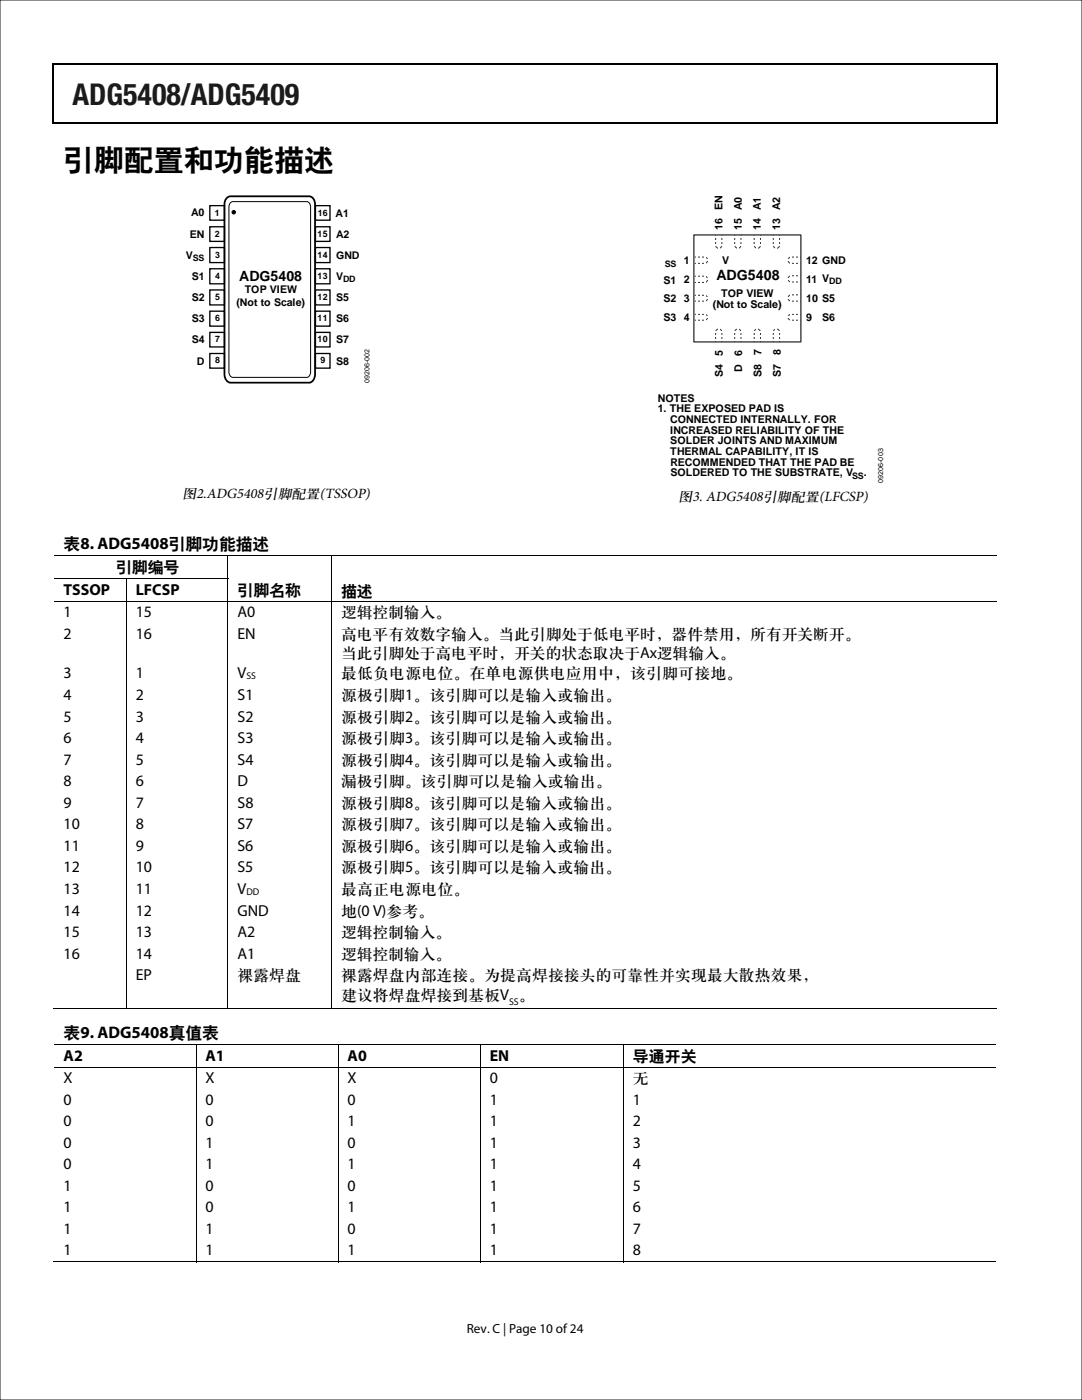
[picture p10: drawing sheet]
<svg xmlns="http://www.w3.org/2000/svg" width="216mm" height="279mm" viewBox="0 0 216 279" stroke-linecap="round" stroke-linejoin="round" font-family="sans-serif">
<g fill="#000">
<path d="M10.5 12.7h.3v1h-.3zM198.8 12.7h.2v1h-.2zM198.8 12.7h.2v.3h-.2zM198.8 24.4h.2v.3h-.2z"/>
<circle cx="46.6" cy="42.4" r=".35"/>
</g>
<path d="M10.5 12.8h188.3M10.7 13.7v11M198.9 13.7v11M10.5 24.5h188.3" fill="none" stroke="#000" stroke-width=".25"/>
<path d="M45.3 39.5l.7-.3h15.7a1.38 1.38 0 0 1 1.2 1.6v33.9a1.58 1.58 0 0 1-1.2 1.7h-15.7a1.46 1.46 0 0 1-1.2-1.7v-33.9v-.5z" fill="none" stroke="#000" stroke-width=".35"/>
<g fill="none" stroke="#000" stroke-width=".2">
<path d="M45.9 40.6l.6-.4h14.8a1.02 1.02 0 0 1 .7 1.1v33a1.02 1.02 0 0 1-.7 1h-14.8a.98 .98 0 0 1-.8-1v-33z"/>
<circle cx="46.6" cy="42.4" r=".35"/>
</g>
<g fill="none" stroke="#000" stroke-width=".26">
<path d="M41.9 41h2.9v2.9h-2.9zM41.9 45.3h2.9v2.9h-2.9zM41.9 49.4h2.9v3h-2.9zM41.9 53.6h2.9v3h-2.9zM41.9 57.9h2.9v3h-2.9zM62.9 41h2.9v2.9h-2.9zM62.9 45.3h2.9v2.9h-2.9zM62.9 49.4h2.9v3h-2.9zM62.9 53.6h2.9v3h-2.9zM62.9 57.9h2.9v3h-2.9zM41.9 62.1h2.9v3h-2.9zM41.9 66.3h2.9v2.9h-2.9z"/>
<path d="M41.9 70.5h2.9v3h-2.9zM62.9 62.1h2.9v3h-2.9zM62.9 66.3h2.9v2.9h-2.9zM62.9 70.5h2.9v3h-2.9z"/>
</g>
<path d="M138.5 46.9h21.3v21.3h-21.3z" fill="none" stroke="#343536" stroke-width=".27"/>
<path d="M142.8 47v1.9a.62 .62 0 0 0 .6 .7 .62 .62 0 0 0 .6-.7v-1.9" fill="none" stroke="#343536" stroke-width=".2"/>
<g fill="#fff">
<path d="M143.2 49.3h.4v.4h-.4z"/>
<path d="M142.5 48.8h.6v.3h-.6z"/>
<path d="M143.8 48.8h.4v.3h-.4z"/>
<path d="M142.5 48h.6v.3h-.6z"/>
<path d="M143.8 48h.4v.3h-.4z"/>
<path d="M142.5 47.2h.6v.3h-.6z"/>
<path d="M143.8 47.2h.4v.3h-.4z"/>
</g>
<path d="M146.6 47v1.9a.62 .62 0 0 0 .6 .7 .62 .62 0 0 0 .6-.7v-1.9" fill="none" stroke="#343536" stroke-width=".2"/>
<g fill="#fff">
<path d="M147.1 49.3h.3v.4h-.3z"/>
<path d="M146.4 48.8h.5v.3h-.5z"/>
<path d="M147.6 48.8h.5v.3h-.5z"/>
<path d="M146.4 48h.5v.3h-.5z"/>
<path d="M147.6 48h.5v.3h-.5z"/>
<path d="M146.4 47.2h.5v.3h-.5z"/>
<path d="M147.6 47.2h.5v.3h-.5z"/>
</g>
<path d="M150.5 47v1.9a.62 .62 0 0 0 .6 .7 .62 .62 0 0 0 .6-.7v-1.9" fill="none" stroke="#343536" stroke-width=".2"/>
<g fill="#fff">
<path d="M150.9 49.3h.3v.4h-.3z"/>
<path d="M150.2 48.8h.6v.3h-.6z"/>
<path d="M151.5 48.8h.4v.3h-.4z"/>
<path d="M150.2 48h.6v.3h-.6z"/>
<path d="M151.5 48h.4v.3h-.4z"/>
<path d="M150.2 47.2h.6v.3h-.6z"/>
<path d="M151.5 47.2h.4v.3h-.4z"/>
</g>
<path d="M154.3 47v1.9a.62 .62 0 0 0 .6 .7 .62 .62 0 0 0 .7-.7v-1.9" fill="none" stroke="#343536" stroke-width=".2"/>
<g fill="#fff">
<path d="M154.7 49.3h.4v.4h-.4z"/>
<path d="M154.1 48.8h.5v.3h-.5z"/>
<path d="M155.3 48.8h.4v.3h-.4z"/>
<path d="M154.1 48h.5v.3h-.5z"/>
<path d="M155.3 48h.4v.3h-.4z"/>
<path d="M154.1 47.2h.5v.3h-.5z"/>
<path d="M155.3 47.2h.4v.3h-.4z"/>
</g>
<path d="M159.7 51.3h-1.8a.62 .62 0 0 0-.7 .6 .62 .62 0 0 0 .7 .7h1.8" fill="none" stroke="#343536" stroke-width=".2"/>
<g fill="#fff">
<path d="M157 51.8h.4v.2h-.4z"/>
<path d="M157.7 51.1h.2v.5h-.2z"/>
<path d="M157.7 52.3h.2v.4h-.2z"/>
<path d="M158.5 51.1h.2v.5h-.2z"/>
<path d="M158.5 52.3h.2v.4h-.2z"/>
<path d="M159.3 51.1h.2v.5h-.2z"/>
<path d="M159.3 52.3h.2v.4h-.2z"/>
</g>
<path d="M159.7 55h-1.8a.62 .62 0 0 0-.7 .7 .62 .62 0 0 0 .7 .6h1.8" fill="none" stroke="#343536" stroke-width=".2"/>
<g fill="#fff">
<path d="M157 55.5h.4v.3h-.4z"/>
<path d="M157.7 54.8h.2v.5h-.2z"/>
<path d="M157.7 56h.2v.5h-.2z"/>
<path d="M158.5 54.8h.2v.5h-.2z"/>
<path d="M158.5 56h.2v.5h-.2z"/>
<path d="M159.3 54.8h.2v.5h-.2z"/>
<path d="M159.3 56h.2v.5h-.2z"/>
</g>
<path d="M159.7 58.8h-1.8a.62 .62 0 0 0-.7 .7 .62 .62 0 0 0 .7 .6h1.8" fill="none" stroke="#343536" stroke-width=".2"/>
<g fill="#fff">
<path d="M157 59.4h.4v.2h-.4z"/>
<path d="M157.7 58.7h.2v.4h-.2z"/>
<path d="M157.7 59.8h.2v.5h-.2z"/>
<path d="M158.5 58.7h.2v.4h-.2z"/>
<path d="M158.5 59.8h.2v.5h-.2z"/>
<path d="M159.3 58.7h.2v.4h-.2z"/>
<path d="M159.3 59.8h.2v.5h-.2z"/>
</g>
<path d="M159.7 62.7h-1.8a.58 .58 0 0 0-.6 .6 .58 .58 0 0 0 .6 .6h1.8" fill="none" stroke="#343536" stroke-width=".2"/>
<g fill="#fff">
<path d="M157 63.2h.4v.3h-.4z"/>
<path d="M157.7 62.5h.2v.4h-.2z"/>
<path d="M157.7 63.6h.2v.6h-.2z"/>
<path d="M158.5 62.5h.2v.4h-.2z"/>
<path d="M158.5 63.6h.2v.6h-.2z"/>
<path d="M159.3 62.5h.2v.4h-.2z"/>
<path d="M159.3 63.6h.2v.6h-.2z"/>
</g>
<path d="M138.6 62.7h2a.58 .58 0 0 1 .6 .6 .58 .58 0 0 1-.6 .6h-2" fill="none" stroke="#343536" stroke-width=".2"/>
<g fill="#fff">
<path d="M140.9 63.2h.5v.3h-.5z"/>
<path d="M140.5 63.6h.3v.6h-.3z"/>
<path d="M140.5 62.5h.3v.5h-.3z"/>
<path d="M139.7 63.6h.3v.6h-.3z"/>
<path d="M139.7 62.5h.3v.5h-.3z"/>
<path d="M138.8 63.6h.4v.6h-.4z"/>
<path d="M138.8 62.5h.4v.5h-.4z"/>
</g>
<path d="M138.6 58.9h2a.58 .58 0 0 1 .6 .6 .58 .58 0 0 1-.6 .6h-2" fill="none" stroke="#343536" stroke-width=".2"/>
<g fill="#fff">
<path d="M140.9 59.4h.5v.2h-.5z"/>
<path d="M140.5 59.9h.3v.4h-.3z"/>
<path d="M140.5 58.7h.3v.5h-.3z"/>
<path d="M139.7 59.9h.3v.4h-.3z"/>
<path d="M139.7 58.7h.3v.5h-.3z"/>
<path d="M138.8 59.9h.4v.4h-.4z"/>
<path d="M138.8 58.7h.4v.5h-.4z"/>
</g>
<path d="M138.6 55.1h2a.62 .62 0 0 1 .6 .6 .62 .62 0 0 1-.6 .7h-2" fill="none" stroke="#343536" stroke-width=".2"/>
<g fill="#fff">
<path d="M140.9 55.6h.5v.2h-.5z"/>
<path d="M140.5 56.1h.3v.4h-.3z"/>
<path d="M140.5 54.9h.3v.5h-.3z"/>
<path d="M139.7 56.1h.3v.4h-.3z"/>
<path d="M139.7 54.9h.3v.5h-.3z"/>
<path d="M138.8 56.1h.4v.4h-.4z"/>
<path d="M138.8 54.9h.4v.5h-.4z"/>
</g>
<path d="M138.6 51.3h2a.62 .62 0 0 1 .6 .6 .62 .62 0 0 1-.6 .7h-2" fill="none" stroke="#343536" stroke-width=".2"/>
<g fill="#fff">
<path d="M140.9 51.8h.5v.3h-.5z"/>
<path d="M140.5 52.3h.3v.5h-.3z"/>
<path d="M140.5 51.1h.3v.5h-.3z"/>
<path d="M139.7 52.3h.3v.5h-.3z"/>
<path d="M139.7 51.1h.3v.5h-.3z"/>
<path d="M138.8 52.3h.4v.5h-.4z"/>
<path d="M138.8 51.1h.4v.5h-.4z"/>
</g>
<path d="M154.3 68.2v-1.9a.62 .62 0 0 1 .6-.6 .62 .62 0 0 1 .7 .6v1.9" fill="none" stroke="#343536" stroke-width=".2"/>
<g fill="#fff">
<path d="M154.7 65.4h.4v.4h-.4z"/>
<path d="M155.3 66.1h.5v.3h-.5z"/>
<path d="M154.1 66.1h.5v.3h-.5z"/>
<path d="M155.3 66.9h.5v.3h-.5z"/>
<path d="M154.1 66.9h.5v.3h-.5z"/>
<path d="M155.3 67.7h.5v.3h-.5z"/>
<path d="M154.1 67.7h.5v.3h-.5z"/>
</g>
<path d="M150.5 68.2v-1.9a.62 .62 0 0 1 .6-.6 .62 .62 0 0 1 .6 .6v1.9" fill="none" stroke="#343536" stroke-width=".2"/>
<g fill="#fff">
<path d="M150.9 65.4h.3v.4h-.3z"/>
<path d="M151.5 66.1h.4v.3h-.4z"/>
<path d="M150.2 66.1h.6v.3h-.6z"/>
<path d="M151.5 66.9h.4v.3h-.4z"/>
<path d="M150.2 66.9h.6v.3h-.6z"/>
<path d="M151.5 67.7h.4v.3h-.4z"/>
<path d="M150.2 67.7h.6v.3h-.6z"/>
</g>
<path d="M146.6 68.2v-1.9a.62 .62 0 0 1 .6-.6 .62 .62 0 0 1 .6 .6v1.9" fill="none" stroke="#343536" stroke-width=".2"/>
<g fill="#fff">
<path d="M147.1 65.4h.3v.4h-.3z"/>
<path d="M147.6 66.1h.5v.3h-.5z"/>
<path d="M146.4 66.1h.5v.3h-.5z"/>
<path d="M147.6 66.9h.5v.3h-.5z"/>
<path d="M146.4 66.9h.5v.3h-.5z"/>
<path d="M147.6 67.7h.5v.3h-.5z"/>
<path d="M146.4 67.7h.5v.3h-.5z"/>
</g>
<path d="M142.8 68.2v-1.9a.62 .62 0 0 1 .6-.6 .62 .62 0 0 1 .6 .6v1.9" fill="none" stroke="#343536" stroke-width=".2"/>
<g fill="#fff">
<path d="M143.2 65.4h.4v.4h-.4z"/>
<path d="M143.8 66.1h.5v.3h-.5z"/>
<path d="M142.6 66.1h.5v.3h-.5z"/>
<path d="M143.8 66.9h.5v.3h-.5z"/>
<path d="M142.6 66.9h.5v.3h-.5z"/>
<path d="M143.8 67.7h.5v.3h-.5z"/>
<path d="M142.6 67.7h.5v.3h-.5z"/>
</g>
<g fill="none" stroke="#000" stroke-width=".2">
<path d="M10.8 111h188M10.8 115.5h34.8M10.8 120h188M25.2 115.6v4.3M45.5 111v4.4M45.5 115.6v4.3M66.2 111v4.4M66.2 115.6v4.3M25.2 120.1v81.2M45.5 120.1v81.2M66.2 120.1v81.2M10.5 201.2h14.6"/>
<path d="M10.8 208.4h188M10.8 213h188M25.3 201.2h20.1M39.1 208.5v4.4M39.1 213.1v38.8M45.6 201.2h20.5M66.3 201.2h132.5M67.5 208.5v4.4M67.5 213.1v38.8M95.8 208.5v4.4M95.8 213.1v38.8M124.4 208.5v4.4"/>
<path d="M124.4 213.1v38.8M10.5 251.8h28.5M39.2 251.8h28.2M67.6 251.8h28.1M95.9 251.8h28.4M124.4 251.8h74.4"/>
</g>
<path d="M66.1 115.4h.2v.2h-.2z" fill="#000"/>
<path d="M0 0h215.9v279.4h-215.9z" fill="none" stroke="#231815" stroke-width=".2"/>
<text font-size="6" fill="#231815" x="14.5" y="21">ADG5408/ADG5409</text>
<text font-size="6" x="12.7" y="33.6">引脚配置和功能描述</text>
<g font-size="3.3">
<text x="12.7" y="109.6">表8. ADG5408引脚功能描述</text>
<text x="12.7" y="207.2">表9. ADG5408真值表</text>
</g>
<g font-size="3.2">
<text x="12.7" y="118.7">TSSOP</text>
<text x="23.2" y="114.2">引脚编号</text>
<text x="27.1" y="118.7">LFCSP</text>
<text x="47.4" y="118.7">引脚名称</text>
<text x="68.1" y="118.9">描述</text>
<text x="12.7" y="123.2">1</text>
<text x="27.1" y="123.2">15</text>
<text x="47.4" y="123.2">A0</text>
<text x="68.1" y="123.2">逻辑控制输入。</text>
<text x="12.7" y="127.5">2</text>
<text x="27.1" y="127.5">16</text>
<text x="47.4" y="127.5">EN</text>
<text x="68.1" y="127.5">高电平有效数字输入。当此引脚处于低电平时，器件禁用，所有开关断开。</text>
<text x="68.1" y="131.3">当此引脚处于高电平时，开关的状态取决于Ax逻辑输入。</text>
<text x="12.7" y="135.4">3</text>
<text x="27.1" y="135.4">1</text>
<text x="47.4" y="135.4">V</text>
<text x="68.1" y="135.4">最低负电源电位。在单电源供电应用中，该引脚可接地。</text>
<text x="12.7" y="139.7">4</text>
<text x="27.1" y="139.7">2</text>
<text x="47.4" y="139.7">S1</text>
<text x="68.1" y="139.7">源极引脚1。该引脚可以是输入或输出。</text>
<text x="12.7" y="144">5</text>
<text x="12.7" y="148.3">6</text>
<text x="27.1" y="144">3</text>
<text x="27.1" y="148.3">4</text>
<text x="47.4" y="144">S2</text>
<text x="47.4" y="148.3">S3</text>
<text x="68.1" y="144">源极引脚2。该引脚可以是输入或输出。</text>
<text x="68.1" y="148.3">源极引脚3。该引脚可以是输入或输出。</text>
<text x="12.7" y="152.6">7</text>
<text x="27.1" y="152.6">5</text>
<text x="47.4" y="152.6">S4</text>
<text x="68.1" y="152.6">源极引脚4。该引脚可以是输入或输出。</text>
<text x="12.7" y="156.9">8</text>
<text x="12.7" y="161.2">9</text>
<text x="27.1" y="156.9">6</text>
<text x="27.1" y="161.2">7</text>
<text x="47.4" y="156.9">D</text>
<text x="47.4" y="161.2">S8</text>
<text x="68.1" y="156.9">漏极引脚。该引脚可以是输入或输出。</text>
<text x="68.1" y="161.2">源极引脚8。该引脚可以是输入或输出。</text>
<text x="12.7" y="165.5">10</text>
<text x="27.1" y="165.5">8</text>
<text x="47.4" y="165.5">S7</text>
<text x="68.1" y="165.5">源极引脚7。该引脚可以是输入或输出。</text>
<text x="12.7" y="169.8">11</text>
<text x="27.1" y="169.8">9</text>
<text x="47.4" y="169.8">S6</text>
<text x="68.1" y="169.8">源极引脚6。该引脚可以是输入或输出。</text>
<text x="12.7" y="174.1">12</text>
<text x="12.7" y="178.4">13</text>
<text x="27.1" y="174.1">10</text>
<text x="27.1" y="178.4">11</text>
<text x="47.4" y="178.4">V</text>
<text x="47.4" y="174.1">S5</text>
<text x="68.1" y="174.1">源极引脚5。该引脚可以是输入或输出。</text>
<text x="68.1" y="178.4">最高正电源电位。</text>
<text x="12.7" y="182.7">14</text>
<text x="27.1" y="182.7">12</text>
<text x="47.4" y="182.7">GND</text>
<text x="68.1" y="182.7">地(0 V)参考。</text>
<text x="12.7" y="187">15</text>
<text x="12.7" y="191.3">16</text>
<text x="27.1" y="187">13</text>
<text x="27.1" y="191.3">14</text>
<text x="47.4" y="187">A2</text>
<text x="47.4" y="191.3">A1</text>
<text x="68.1" y="187">逻辑控制输入。</text>
<text x="68.1" y="191.3">逻辑控制输入。</text>
<text x="27.1" y="195.6">EP</text>
<text x="47.4" y="195.6">裸露焊盘</text>
<text x="68.1" y="195.6">裸露焊盘内部连接。为提高焊接接头的可靠性并实现最大散热效果，</text>
<text x="68.1" y="199.5">建议将焊盘焊接到基板V 。</text>
<text x="12.7" y="211.7">A2</text>
<text x="41" y="211.7">A1</text>
<text x="69.4" y="211.7">A0</text>
<text x="97.7" y="211.7">EN</text>
<text x="126.3" y="211.7">导通开关</text>
<text x="12.7" y="216.2">X</text>
<text x="12.7" y="220.5">0</text>
<text x="41" y="216.2">X</text>
<text x="41" y="220.5">0</text>
<text x="69.4" y="216.2">X</text>
<text x="69.4" y="220.5">0</text>
<text x="97.7" y="216.2">0</text>
<text x="97.7" y="220.5">1</text>
<text x="126.2" y="216.2">无</text>
<text x="126.3" y="220.5">1</text>
<text x="12.7" y="224.8">0</text>
<text x="41" y="224.8">0</text>
<text x="69.4" y="224.8">1</text>
<text x="97.7" y="224.8">1</text>
<text x="126.3" y="224.8">2</text>
<text x="12.7" y="229.1">0</text>
<text x="12.7" y="233.4">0</text>
<text x="41" y="229.1">1</text>
<text x="41" y="233.4">1</text>
<text x="69.4" y="229.1">0</text>
<text x="69.4" y="233.4">1</text>
<text x="97.7" y="229.1">1</text>
<text x="97.7" y="233.4">1</text>
<text x="126.3" y="229.1">3</text>
<text x="126.3" y="233.4">4</text>
<text x="12.7" y="237.7">1</text>
<text x="41" y="237.7">0</text>
<text x="69.4" y="237.7">0</text>
<text x="97.7" y="237.7">1</text>
<text x="126.3" y="237.7">5</text>
<text x="12.7" y="241.9">1</text>
<text x="41" y="241.9">0</text>
<text x="69.4" y="241.9">1</text>
<text x="97.7" y="241.9">1</text>
<text x="126.3" y="241.9">6</text>
<text x="12.7" y="246.2">1</text>
<text x="12.7" y="250.5">1</text>
<text x="41" y="246.2">1</text>
<text x="41" y="250.5">1</text>
<text x="69.4" y="246.2">0</text>
<text x="69.4" y="250.5">1</text>
<text x="97.7" y="246.2">1</text>
<text x="97.7" y="250.5">1</text>
<text x="126.3" y="246.2">7</text>
<text x="126.3" y="250.5">8</text>
</g>
<g font-size="2.9">
<text x="36.4" y="99.3">图2.ADG5408引脚配置(TSSOP)</text>
<text x="135.4" y="99.9">图3. ADG5408引脚配置(LFCSP)</text>
</g>
<g font-size="2.8">
<text x="47.7" y="56">ADG5408</text>
<text x="142.9" y="55.9">ADG5408</text>
</g>
<text font-size="2.6" x="93.2" y="266">Rev. C | Page 10 of 24</text>
<g font-size="2.1">
<text x="144.2" y="42" transform="rotate(-90 144.2 42)">EN</text>
<text x="148" y="42" transform="rotate(-90 148 42)">A0</text>
<text x="151.8" y="42" transform="rotate(-90 151.8 42)">A1</text>
<text x="155.7" y="42" transform="rotate(-90 155.7 42)">A2</text>
<text x="37.9" y="47.5">EN</text>
<text x="38.1" y="43.2">A0</text>
<text x="67" y="43.3">A1</text>
<text x="67.1" y="47.5">A2</text>
<text x="144.2" y="45.9" transform="rotate(-90 144.2 45.9)">16</text>
<text x="148" y="45.9" transform="rotate(-90 148 45.9)">15</text>
<text x="151.8" y="45.8" transform="rotate(-90 151.8 45.8)">14</text>
<text x="155.7" y="45.8" transform="rotate(-90 155.7 45.8)">13</text>
<text x="37.1" y="51.6">V</text>
<text x="67.1" y="51.6">GND</text>
<text x="136.5" y="52.7">1</text>
<text x="144.1" y="52.7">V</text>
<text x="160.8" y="52.7">12 GND</text>
<text x="38.2" y="55.8">S1</text>
<text x="48.8" y="58.6">TOP VIEW</text>
<text x="67.1" y="55.8">V</text>
<text x="132.4" y="56.7">S1</text>
<text x="136.5" y="56.5">2</text>
<text x="143.9" y="59.3">TOP VIEW</text>
<text x="160.8" y="56.5">11 V</text>
<text x="38.2" y="64.2">S3</text>
<text x="38.2" y="60">S2</text>
<text x="47.2" y="61.1">(Not to Scale)</text>
<text x="67.1" y="64.2">S6</text>
<text x="67.1" y="60">S5</text>
<text x="132.4" y="60.3">S2</text>
<text x="132.4" y="64">S3</text>
<text x="136.5" y="60.2">3</text>
<text x="136.5" y="64">4</text>
<text x="142.2" y="61.4">(Not to Scale)</text>
<text x="160.9" y="60.2">10 S5</text>
<text x="160.9" y="64">9</text>
<text x="164" y="64">S6</text>
<text x="38.2" y="68.4">S4</text>
<text x="67.1" y="68.4">S7</text>
<text x="144.3" y="71" transform="rotate(-90 144.3 71)">5</text>
<text x="148.1" y="71" transform="rotate(-90 148.1 71)">6</text>
<text x="152" y="70.9" transform="rotate(-90 152 70.9)">7</text>
<text x="155.8" y="70.9" transform="rotate(-90 155.8 70.9)">8</text>
<text x="39.3" y="72.8">D</text>
<text x="67.1" y="72.8">S8</text>
<text x="144.3" y="75.3" transform="rotate(-90 144.3 75.3)">S4</text>
<text x="148.1" y="74.3" transform="rotate(-90 148.1 74.3)">D</text>
<text x="152" y="75.3" transform="rotate(-90 152 75.3)">S8</text>
<text x="155.8" y="75.3" transform="rotate(-90 155.8 75.3)">S7</text>
<text x="131.3" y="80.2">NOTES</text>
<text x="131.3" y="82.3">1. THE EXPOSED PAD IS</text>
<text x="133.7" y="84.4">CONNECTED INTERNALLY. FOR</text>
<text x="133.8" y="86.6">INCREASED RELIABILITY OF THE</text>
<text x="133.8" y="88.7">SOLDER JOINTS AND MAXIMUM</text>
<text x="133.8" y="90.8">THERMAL CAPABILITY, IT IS</text>
<text x="133.8" y="92.9">RECOMMENDED THAT THE PAD BE</text>
<text x="133.8" y="95.1">SOLDERED TO THE SUBSTRATE, V</text>
<text x="172.4" y="95.1">.</text>
</g>
<text font-size="2" x="101.6" y="200.6">SS</text>
<g font-size="1.9">
<text x="49.2" y="135.6">SS</text>
<text x="49.2" y="178.6">DD</text>
</g>
<g font-size="1.8">
<text x="42.8" y="43.1">1</text>
<text x="42.9" y="47.3">2</text>
<text x="63.4" y="47.3">15</text>
<text x="63.4" y="43.1">16</text>
<text x="38.5" y="52.2">SS</text>
<text x="42.9" y="51.5">3</text>
<text x="63.4" y="51.5">14</text>
<text x="132.6" y="53.3">SS</text>
<text x="42.9" y="55.6">4</text>
<text x="42.9" y="59.8">5</text>
<text x="63.4" y="55.6">13</text>
<text x="63.4" y="59.8">12</text>
<text x="68.5" y="56.4">DD</text>
<text x="165.5" y="56.7">DD</text>
<text x="42.9" y="64.1">6</text>
<text x="63.4" y="64.1">11</text>
<text x="42.9" y="68.2">7</text>
<text x="63.4" y="68.2">10</text>
<text x="42.9" y="72.4">8</text>
<text x="64" y="72.5">9</text>
<text x="170" y="95.6">SS</text>
</g>
<g font-size="1.4">
<text x="73.7" y="76.4" transform="rotate(-90 73.7 76.4)">09206-002</text>
<text x="176.2" y="96.3" transform="rotate(-90 176.2 96.3)">09206-003</text>
</g>
</svg>
